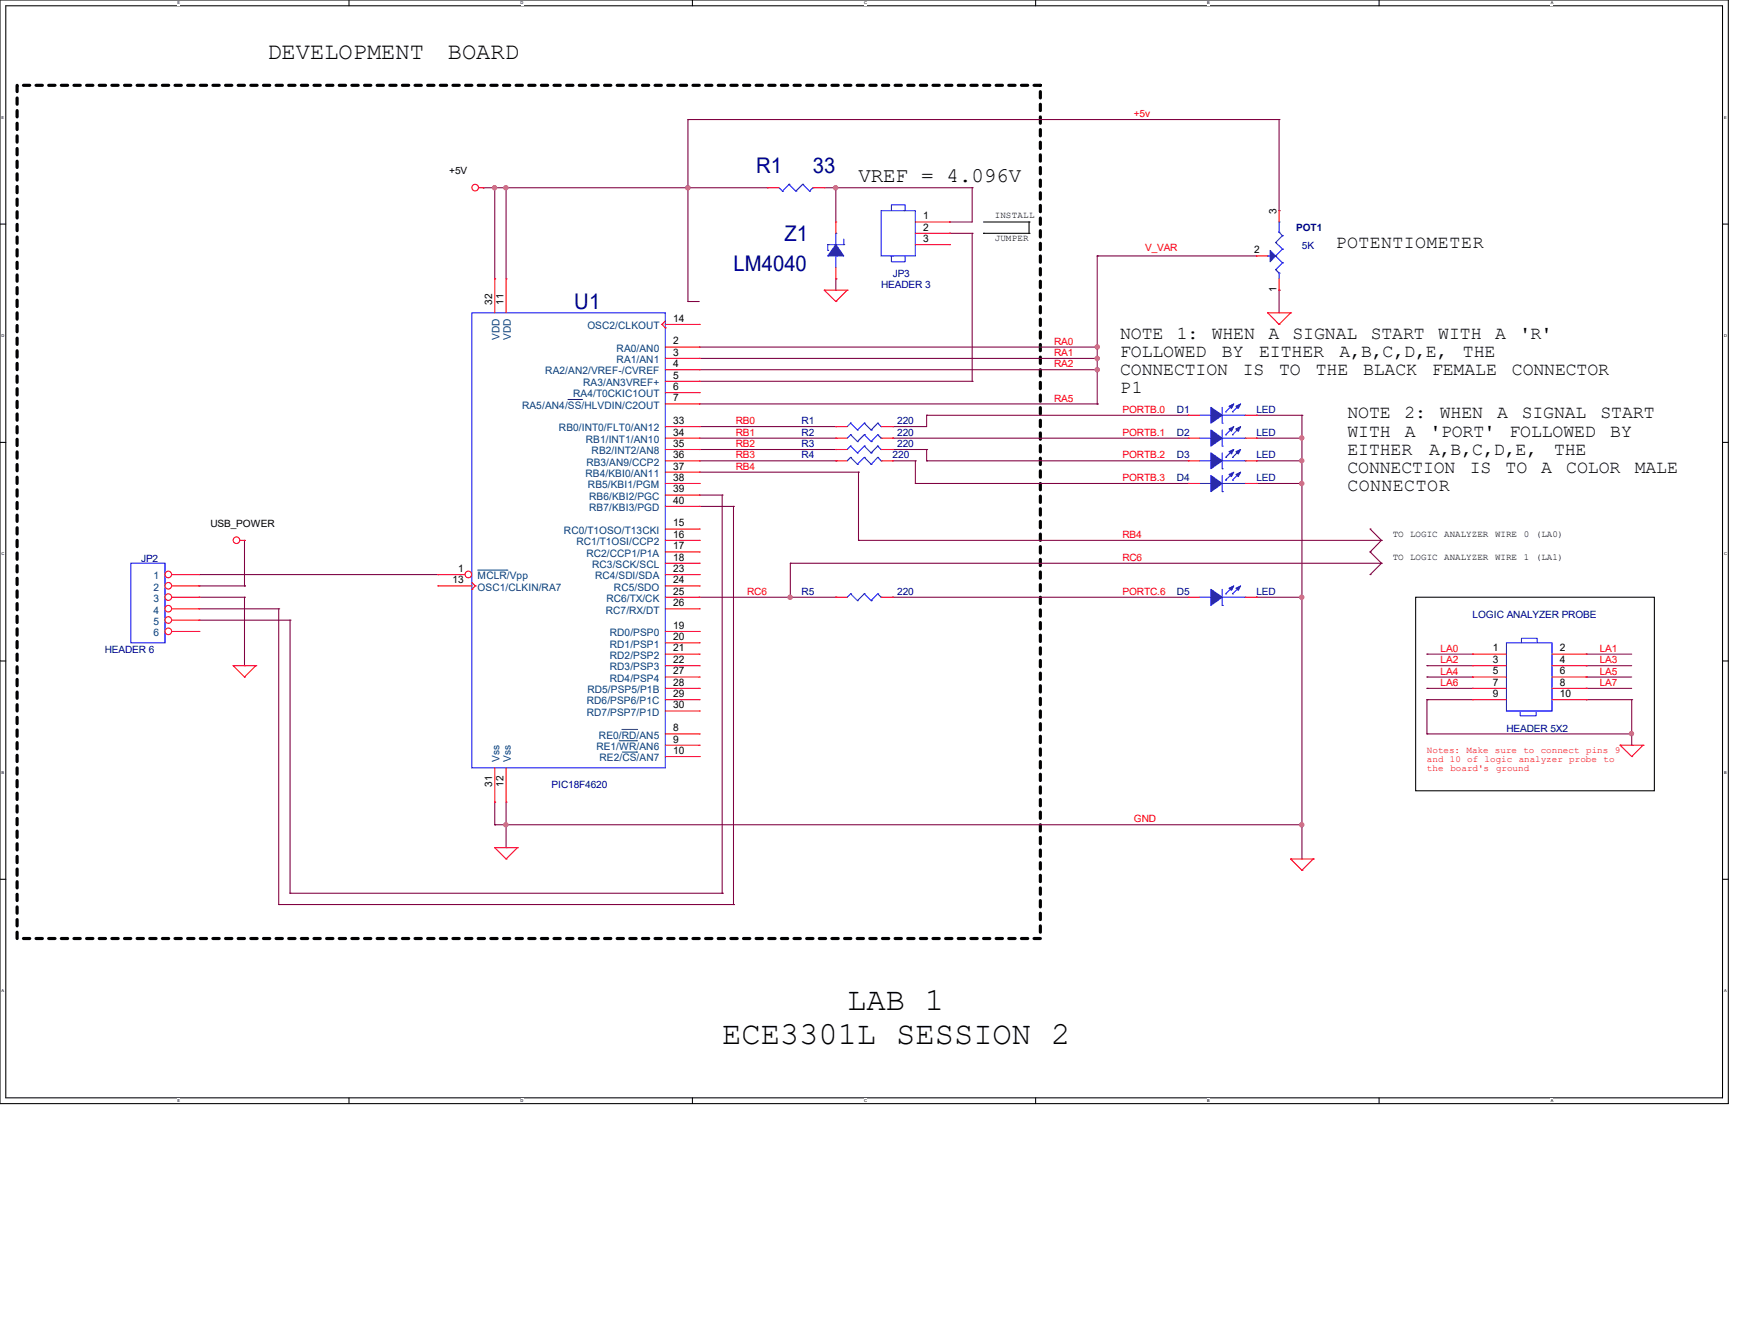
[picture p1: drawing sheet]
<svg xmlns="http://www.w3.org/2000/svg" width="279mm" height="216mm" viewBox="0 0 279 216" stroke-linecap="round" stroke-linejoin="round" font-family="sans-serif">
<path d="M0 0h278v177.4h-278zM.9 .9h276.2v175.6h-276.2z" fill="none" stroke="#000" stroke-width=".17"/>
<g fill="#fff">
<path d="M28.5 .1h.5v.7h-.5z"/>
<path d="M28.5 176.6h.5v.7h-.5z"/>
</g>
<path d="M56.1 0v.9M56.1 176.5v.9" fill="none" stroke="#000" stroke-width=".17"/>
<g fill="#fff">
<path d="M83.7 .1h.5v.7h-.5z"/>
<path d="M83.7 176.6h.5v.7h-.5z"/>
</g>
<path d="M111.4 0v.9M111.4 176.5v.9" fill="none" stroke="#000" stroke-width=".17"/>
<g fill="#fff">
<path d="M139 .1h.4v.7h-.4z"/>
<path d="M139 176.6h.4v.7h-.4z"/>
</g>
<path d="M166.6 0v.9M166.6 176.5v.9" fill="none" stroke="#000" stroke-width=".17"/>
<g fill="#fff">
<path d="M194.2 .1h.4v.7h-.4z"/>
<path d="M194.2 176.6h.4v.7h-.4z"/>
</g>
<path d="M221.8 0v.9M221.8 176.5v.9" fill="none" stroke="#000" stroke-width=".17"/>
<g fill="#fff">
<path d="M249.4 .1h.4v.7h-.4z"/>
<path d="M249.4 176.6h.4v.7h-.4z"/>
<path d="M.3 18.5h.4v.7h-.4z"/>
<path d="M277.3 18.5h.4v.7h-.4z"/>
<path d="M.3 53.6h.4v.7h-.4z"/>
<path d="M277.3 53.6h.5v.7h-.5z"/>
</g>
<path d="M0 36h.9M277.1 36h.9" fill="none" stroke="#000" stroke-width=".17"/>
<g fill="#fff">
<path d="M.3 88.6h.4v.8h-.4z"/>
<path d="M277.3 88.6h.5v.8h-.5z"/>
</g>
<path d="M0 71.1h.9M277.1 71.1h.9" fill="none" stroke="#000" stroke-width=".17"/>
<g fill="#fff">
<path d="M.3 123.8h.4v.7h-.4z"/>
<path d="M277.3 123.8h.4v.7h-.4z"/>
</g>
<path d="M0 106.3h.9M277.1 106.3h.9" fill="none" stroke="#000" stroke-width=".17"/>
<g fill="#fff">
<path d="M.3 158.9h.3v.7h-.3z"/>
<path d="M277.3 158.9h.4v.7h-.4z"/>
</g>
<path d="M158.2 37.5h.1M158.2 35.7h7.3M158.2 37.5h7.3M165.5 35.7h.1M165.5 37.5h.1M165.5 35.7v1.8M227.7 96h38.4v31.1h-38.4zM0 141.4h.9M277.1 141.4h.9" fill="none" stroke="#000" stroke-width=".17"/>
<path d="M2.8 13.7h164.5v137.2h-164.5z" fill="none" stroke="#000" stroke-width=".51" stroke-dasharray="1 1"/>
<g fill="none" stroke="#800040" stroke-width=".17">
<path d="M110.7 19.2h.1M110.7 19.2v29.3M110.7 19.2h95M205.7 19.2h.1M205.7 19.2v14.7M77.7 30.2h.1M77.7 30.2h45.7M79.6 30.2h.1M79.6 30.2v14.6M81.4 30.2h.1M81.4 30.2v14.6M110.7 30.2h.1"/>
<path d="M123.4 30.2h.1M132.6 30.2h23.8M134.5 30.2h.1M134.5 30.2v5.5M152.7 35.7h.1M152.7 37.5h.1M152.7 37.5h3.7M156.4 30.2h.1M156.4 37.5h.1M156.4 30.2v5.5h-3.7M156.4 37.5v23.8M205.7 33.9h.1"/>
<path d="M110.7 48.5h.1M110.7 48.5h1.8M112.5 59.4h64M112.5 55.8h64M112.5 57.6h64M134.5 44.8h.1M134.5 44.8v1.9M176.5 59.4h.1M176.5 57.6h.1M176.5 41.1h.1M176.5 55.8h.1M176.5 41.1v23.8"/>
<path d="M176.5 41.1h25.6M205.7 46.7h.1M205.7 46.7v3.6M112.5 64.9h64M112.5 61.3h43.9M112.5 74.1h22M112.5 75.9h25.6M112.5 70.4h22M112.5 79.6h3.7M112.5 68.6h22M112.5 72.3h22M116.2 79.6h.1"/>
<path d="M116.2 79.6v64M134.5 74.1h.1M134.5 70.4h.1M134.5 68.6h.1M134.5 72.3h.1M138.1 75.9h.1M138.1 75.9v11M143.6 70.4h.1M143.6 68.6h.1M143.6 72.3h.1M143.6 74.1h3.6M143.6 70.4h47.5"/>
<path d="M143.6 72.3h5.5M147.2 74.1h.1M147.2 77.7h.1M147.2 74.1v3.6M147.2 77.7h43.9M149.1 72.3h.1M149.1 74.1h.1M149.1 66.8h.1M149.1 66.8v1.8h-5.5M149.1 72.3v1.8M149.1 74.1h42M149.1 66.8h42"/>
<path d="M156.4 61.3h.1M176.5 64.9h.1M191.1 66.8h.1M191.1 77.7h.1M202.1 77.7h.1M202.1 66.8h.1M202.1 74.1h.1M202.1 70.4h.1M202.1 74.1h7.3M202.1 66.8h7.3M202.1 77.7h7.3M202.1 70.4h7.3"/>
<path d="M209.4 66.8h.1M209.4 70.4h.1M209.4 74.1h.1M209.4 77.7h.1M209.4 66.8v71.3M32 96h7.3M32 94.2h7.3M32 97.9h12.8M32 92.4h38.4M32 99.7h14.7M39.3 94.2h.1M39.3 96h.1"/>
<path d="M39.3 86.9v7.3M39.3 96v11M44.8 97.9h.1M44.8 97.9v47.5M46.7 99.7h.1M46.7 99.7v43.9M70.4 92.4h.1M112.5 96h22M112.5 81.4h5.5M118 81.4h.1M118 81.4v64M127.1 96h.1"/>
<path d="M127.1 90.6h.1M127.1 90.6v5.4M127.1 90.6h95.1M134.5 96h.1M138.1 86.9h.1M138.1 86.9h84.1M143.6 96h.1M143.6 96h47.5M202.1 96h.1M202.1 96h7.3M209.4 96h.1M220.4 85h.1"/>
<path d="M220.4 88.7h.1M220.4 92.4h.1M220.4 85l1.8 1.9M220.4 88.7l1.8 1.9M222.2 86.9h.1M222.2 90.6h.1M222.2 86.9l-1.8 1.8M222.2 90.6l-1.8 1.8M39.3 107h.1M229.5 105.2h.1M229.5 107h.1M229.5 108.8h.1"/>
<path d="M229.5 110.7h.1M229.5 112.5h.1M229.5 118h.1M229.5 105.2h7.4M229.5 107h7.4M229.5 108.8h7.4M229.5 110.7h7.4M229.5 112.5h7.4M229.5 112.5v5.5M229.5 118h33M255.1 105.2h.1M255.1 107h.1"/>
<path d="M255.1 108.8h.1M255.1 110.7h.1M255.1 112.5h.1M255.1 105.2h7.4M255.1 107h7.4M255.1 108.8h7.4M255.1 110.7h7.4M255.1 112.5h7.4M262.5 112.5h.1M262.5 119.8h.1M262.5 112.5v7.3M79.6 132.6h.1"/>
<path d="M79.6 128.9v3.7M79.6 132.6h129.8M81.4 132.6h.1M81.4 136.3h.1M81.4 128.9v7.4M209.4 132.6h.1M44.8 145.4h.1M44.8 145.4h73.2M46.7 143.6h.1M46.7 143.6h69.5M116.2 143.6h.1M118 145.4h.1"/>
</g>
<g fill="#f0f" stroke="#f0f" stroke-width=".17">
<circle cx="134.4" cy="30.2" r=".34"/>
<circle cx="110.6" cy="30.2" r=".35"/>
<circle cx="176.5" cy="59.4" r=".34"/>
<circle cx="127.1" cy="96" r=".34"/>
<circle cx="176.5" cy="55.8" r=".34"/>
<circle cx="209.4" cy="74.1" r=".34"/>
<circle cx="209.4" cy="70.4" r=".34"/>
<circle cx="79.5" cy="30.2" r=".34"/>
<circle cx="209.4" cy="96" r=".34"/>
<circle cx="209.4" cy="77.7" r=".34"/>
<circle cx="81.4" cy="132.6" r=".34"/>
<circle cx="209.4" cy="132.6" r=".34"/>
<circle cx="176.5" cy="57.6" r=".34"/>
<circle cx="81.4" cy="30.2" r=".34"/>
<circle cx="262.4" cy="117.9" r=".34"/>
</g>
<g fill="none" stroke="#f00" stroke-width=".17">
<path d="M77 30.2h.7M77.7 30.2h.1M134.5 35.7h.1M134.5 35.7v1.8M147.2 35.7h5.5M147.2 37.5h5.5M147.2 39.3h5.5M152.7 35.7h.1M152.7 37.5h.1M152.7 39.3h.1M205.7 33.9h.1M205.7 33.9v1.8"/>
<path d="M132.6 46.7h.1M132.6 46.7h3.7M132.6 46.7l1.9 1.8M134.5 48.5h.1M134.5 44.8h.1M134.5 43v1.8M136.3 46.7h.1M136.3 46.7l-1.8 1.8M202.1 41.1h.1M202.1 41.1h1.8M203.9 50.3h.1M203.9 50.3h3.7"/>
<path d="M203.9 50.3l1.8 1.9M205.7 52.2h.1M205.7 46.7h.1M205.7 44.8v1.9M207.6 50.3h.1M207.6 50.3l-1.9 1.9M134.5 70.4h.1M134.5 68.6h.1M134.5 72.3h.1M134.5 74.1h.1M134.5 70.4h1.8M134.5 68.6h1.8"/>
<path d="M134.5 72.3h1.8M134.5 74.1h1.8M141.7 70.4h1.9M141.7 68.6h1.9M141.7 72.3h1.9M141.7 74.1h1.9M143.6 70.4h.1M143.6 68.6h.1M143.6 72.3h.1M143.6 74.1h.1M191.1 77.7h.1M191.1 66.8h.1"/>
<path d="M191.1 70.4h.1M191.1 70.4h1.9M191.1 77.7h1.9M191.1 66.8h1.9M200.3 70.4h1.8M200.3 77.7h1.8M200.3 66.8h1.8M202.1 77.7h.1M202.1 66.8h.1M202.1 70.4h.1M38.6 86.9h.7M39.3 86.9h.1"/>
<path d="M191.1 96h.1M191.1 96h1.9M200.3 96h1.8M202.1 96h.1M37.5 107h.1M37.5 107h3.6M37.5 107l1.8 1.8M39.3 108.8h.1M41.1 107h.1M41.1 107l-1.8 1.8M236.9 105.2h.1M236.9 107h.1"/>
<path d="M236.9 108.8h.1M236.9 110.7h.1M236.9 112.5h.1M236.9 107h5.4M236.9 105.2h5.4M236.9 108.8h5.4M236.9 110.7h5.4M236.9 112.5h5.4M249.6 107h5.5M249.6 105.2h5.5M249.6 108.8h5.5M249.6 110.7h5.5"/>
<path d="M249.6 112.5h5.5M255.1 105.2h.1M255.1 107h.1M255.1 108.8h.1M255.1 110.7h.1M255.1 112.5h.1M260.6 119.8h.1M260.6 119.8h3.7M260.6 119.8l1.9 1.8M264.3 119.8h.1M264.3 119.8l-1.8 1.8M79.6 136.3h.1"/>
<path d="M79.6 136.3h3.6M79.6 136.3l1.8 1.8M81.4 138.1h.1M83.2 136.3h.1M83.2 136.3l-1.8 1.8M207.6 138.1h.1M207.6 138.1h3.6M207.6 138.1l1.8 1.8M209.4 139.9h.1M211.2 138.1h.1M211.2 138.1l-1.8 1.8M262.5 121.6h.1"/>
<circle cx="76.4" cy="30.2" r=".53"/>
<circle cx="38" cy="86.8" r=".53"/>
</g>
<g fill="none" stroke="#00f" stroke-width=".17">
<path d="M133.1 39.3h.1M133.1 39.3h2.6M133.1 39.3v1M134.5 37.5h.1M134.5 37.5v1.8M135.7 39.3h.1M135.7 38.4v.9M141.7 33.9h5.5v7.2h-5.5zM143.4 33.9v-1h2.2v1h-.2M205.2 39h.1M205.2 39l1.1 1M205.7 37.3h.1"/>
<path d="M205.7 35.7h.1M205.7 35.7v1.6M205.7 37.3l.6 .6M206.3 37.9h.1M206.3 37.9l-1.1 1.1M133.1 40.3h.1M134.5 41.1h.1M134.5 41.1v1.9M143.6 41.1h-.2v1h2.2v-1M203.9 41.1h.1M203.9 41.1h.4M205.2 43.3h.1"/>
<path d="M205.2 41.1h.1M205.2 43.3l.5 .6M205.2 41.1l1.1 1.1M205.7 43.9h.1M205.7 43.9v.9M206.3 42.2h.1M206.3 40h.1M206.3 42.2l-1.1 1.1M206.3 40l-1.1 1.1M136.8 69.9h.1M136.8 68h.1M136.8 71.7h.1"/>
<path d="M136.8 73.5h.1M136.8 69.9l-.5 .5M136.8 69.9l1.1 1.1M136.8 68l-.5 .6M136.8 68l1.1 1.1M136.8 71.7l-.5 .6M136.8 71.7l1.1 1.1M136.8 73.5l-.5 .6M136.8 73.5l1.1 1.1M137.9 71h.1M137.9 69.1h.1M137.9 72.8h.1"/>
<path d="M137.9 74.6h.1M139 69.9h.1M139 68h.1M139 71.7h.1M139 73.5h.1M139 69.9l-1.1 1.1M139 69.9l1.1 1.1M139 68l-1.1 1.1M139 68l1.1 1.1M139 71.7l-1.1 1.1M139 71.7l1.1 1.1M139 73.5l-1.1 1.1"/>
<path d="M139 73.5l1.1 1.1M140.1 71h.1M140.1 69.1h.1M140.1 72.8h.1M140.1 74.6h.1M141.2 69.9h.1M141.2 68h.1M141.2 71.7h.1M141.2 73.5h.1M141.2 69.9l-1.1 1.1M141.2 69.9l.5 .5M141.2 68l-1.1 1.1"/>
<path d="M141.2 68l.5 .6M141.2 71.7l-1.1 1.1M141.2 71.7l.5 .6M141.2 73.5l-1.1 1.1M141.2 73.5l.5 .6M141.7 70.4h.1M141.7 68.6h.1M141.7 72.3h.1M141.7 74.1h.1M193 77.7h1.8M193 66.8h1.8M193 70.4h1.8"/>
<path d="M194.8 77.7h.1M194.8 66.8h.1M194.8 70.4h.1M196.6 79h.1M196.6 68h.1M196.6 71.7h.1M196.6 65.5v2.5M196.6 69.1v2.6M196.6 76.5v2.5M196.6 77.7h3.7M196.6 66.8h3.7M196.6 70.4h3.7"/>
<path d="M197.1 77.2h.1M197.1 66.2h.1M197.1 69.9h.1M198.2 77.2h.1M198.2 66.2h.1M198.2 69.9h.1M198.2 76.1l-1.1 1.1M198.2 65.1l-1.1 1.1M198.2 68.8l-1.1 1.1M199.3 76.1l-1.1 1.1M199.3 65.1l-1.1 1.1M199.3 68.8l-1.1 1.1"/>
<path d="M200.3 77.7h.1M200.3 66.8h.1M200.3 70.4h.1M21 90.6h5.5v12.7h-5.5zM193 96h1.8M194.8 96h.1M196.6 97.3h.1M196.6 94.7v2.6M196.6 96h3.7M197.1 95.5h.1M198.2 95.5h.1M198.2 94.4l-1.1 1.1"/>
<path d="M199.3 94.4l-1.1 1.1M200.3 96h.1M242.3 103.3h7.3v11h-7.3zM244.5 114.3v.8h2.6v-.8M244.7 103.3v-.7h2.6v.7"/>
</g>
<g fill="#00f" stroke="#00f" stroke-width=".17">
<path d="M204.3 40.3l.9 .8-.9 1z"/>
<path d="M194.8 76.5l1.8 1.2-1.8 1.3z" fill-rule="evenodd"/>
<path d="M198.8 76.3l.8-.4-.4 .7z" fill-rule="evenodd"/>
<path d="M197.7 76.3l.8-.4-.4 .7z" fill-rule="evenodd"/>
<path d="M134.5 39.3l1.2 1.8h-2.6z" fill-rule="evenodd"/>
<path d="M194.8 65.5l1.8 1.3-1.8 1.2z" fill-rule="evenodd"/>
<path d="M198.8 65.3l.8-.4-.4 .8z" fill-rule="evenodd"/>
<path d="M197.7 65.3l.8-.4-.4 .8z" fill-rule="evenodd"/>
<path d="M194.8 69.1l1.8 1.3-1.8 1.3z" fill-rule="evenodd"/>
<path d="M198.8 69l.8-.4-.4 .7z" fill-rule="evenodd"/>
<path d="M197.7 69l.8-.4-.4 .7z" fill-rule="evenodd"/>
<path d="M194.8 94.7l1.8 1.3-1.8 1.3z" fill-rule="evenodd"/>
<path d="M198.8 94.6l.8-.4-.4 .7z" fill-rule="evenodd"/>
<path d="M197.7 94.6l.8-.4-.4 .7z" fill-rule="evenodd"/>
</g>
<circle cx="27.1" cy="92.4" r=".53" fill="#fff" stroke="#f00" stroke-width=".17"/>
<path d="M27.6 92.4h4.4M32 92.4h.1" fill="none" stroke="#f00" stroke-width=".17"/>
<circle cx="27.1" cy="94.2" r=".53" fill="#fff" stroke="#f00" stroke-width=".17"/>
<path d="M27.6 94.2h4.4M32 94.2h.1" fill="none" stroke="#f00" stroke-width=".17"/>
<circle cx="27.1" cy="96" r=".53" fill="#fff" stroke="#f00" stroke-width=".17"/>
<path d="M27.6 96h4.4M32 96h.1" fill="none" stroke="#f00" stroke-width=".17"/>
<circle cx="27.1" cy="97.9" r=".53" fill="#fff" stroke="#f00" stroke-width=".17"/>
<path d="M27.6 97.9h4.4M32 97.9h.1" fill="none" stroke="#f00" stroke-width=".17"/>
<circle cx="27.1" cy="99.7" r=".53" fill="#fff" stroke="#f00" stroke-width=".17"/>
<path d="M27.6 99.7h4.4M32 99.7h.1" fill="none" stroke="#f00" stroke-width=".17"/>
<circle cx="27.1" cy="101.5" r=".53" fill="#fff" stroke="#f00" stroke-width=".17"/>
<path d="M27.6 101.5h4.4M32 101.5h.1" fill="none" stroke="#f00" stroke-width=".17"/>
<path d="M75.9 50.3h31.1v73.1h-31.1z" fill="none" stroke="#00f" stroke-width=".17"/>
<circle cx="75.3" cy="92.4" r=".53" fill="#fff" stroke="#f00" stroke-width=".17"/>
<g fill="none" stroke="#f00" stroke-width=".17">
<path d="M123.4 30.2h.1M123.4 30.2h1.9M130.8 30.2h1.8M132.6 30.2h.1M79.6 44.8h.1M79.6 44.8v5.5M81.4 44.8h.1M81.4 44.8v5.5M106.5 52.2h.1M106.5 52.2l.5 .5M107 52.7h.1M107 55.8h5.5"/>
<path d="M107 57.6h5.5M107 59.4h5.5M107 51.6l-.5 .6M107 52.2h5.5M112.5 55.8h.1M112.5 57.6h.1M112.5 59.4h.1M112.5 52.2h.1M107 61.3h5.5M107 63.1h5.5M107 64.9h5.5M107 68.6h5.5"/>
<path d="M107 70.4h5.5M107 72.3h5.5M107 74.1h5.5M107 75.9h5.5M107 77.7h5.5M107 79.6h5.5M112.5 61.3h.1M112.5 63.1h.1M112.5 64.9h.1M112.5 68.6h.1M112.5 70.4h.1M112.5 72.3h.1"/>
<path d="M112.5 74.1h.1M112.5 75.9h.1M112.5 77.7h.1M112.5 79.6h.1M191.1 74.1h.1M191.1 74.1h1.9M200.3 74.1h1.8M202.1 74.1h.1M70.4 92.4h.1M70.4 94.2h.1M70.4 92.4h4.4M70.4 94.2h5.5"/>
<path d="M75.9 94.7h.1M75.9 93.6l.6 .6M76.5 94.2h.1M76.5 94.2l-.6 .5M107 92.4h5.5M107 94.2h5.5M107 81.4h5.5M107 97.9h5.5M107 96h5.5M107 90.6h5.5M107 88.7h5.5M107 86.9h5.5"/>
<path d="M107 85h5.5M112.5 81.4h.1M112.5 97.9h.1M112.5 96h.1M112.5 94.2h.1M112.5 92.4h.1M112.5 90.6h.1M112.5 88.7h.1M112.5 86.9h.1M112.5 85h.1M134.5 96h.1M134.5 96h1.8"/>
<path d="M141.7 96h1.9M143.6 96h.1M107 118h5.5M107 119.8h5.5M107 101.5h5.5M107 103.3h5.5M107 105.2h5.5M107 107h5.5M107 108.8h5.5M107 110.7h5.5M107 112.5h5.5M107 114.3h5.5"/>
<path d="M112.5 118h.1M112.5 119.8h.1M112.5 101.5h.1M112.5 103.3h.1M112.5 105.2h.1M112.5 107h.1M112.5 108.8h.1M112.5 110.7h.1M112.5 112.5h.1M112.5 114.3h.1M79.6 128.9h.1M79.6 123.4v5.5"/>
<path d="M81.4 128.9h.1M81.4 123.4v5.5M107 121.6h5.5M112.5 121.6h.1"/>
</g>
<path d="M91.4 64.2h2.2M93.6 64.2h.1M76.8 91.7h4.7M81.5 91.7h.1M99.6 119.1h2.8M100 117.3h2.4M102.4 117.3h.1M102.4 119.1h.1M100.1 120.9h2.3M102.4 120.9h.1" fill="none" stroke="#004080" stroke-width=".16"/>
<g fill="none" stroke="#00f" stroke-width=".17">
<path d="M125.3 30.2l.6 .5M125.9 30.7h.1M126.9 29.6h.1M126.9 29.6l-1 1.1M126.9 29.6l1.1 1.1M128 30.7h.1M129.1 29.6h.1M129.1 29.6l-1.1 1.1M129.1 29.6l1.1 1.1M130.2 30.7h.1M130.8 30.2h.1M130.8 30.2l-.6 .5"/>
<path d="M193 74.1h1.8M194.8 74.1h.1M196.6 75.4h.1M196.6 72.8v2.6M196.6 74.1h3.7M197.1 73.5h.1M198.2 73.5h.1M198.2 72.4l-1.1 1.1M199.3 72.4l-1.1 1.1M200.3 74.1h.1M136.8 95.5h.1M136.8 95.5l-.5 .5"/>
<path d="M136.8 95.5l1.1 1.1M137.9 96.6h.1M139 95.5h.1M139 95.5l-1.1 1.1M139 95.5l1.1 1.1M140.1 96.6h.1M141.2 95.5h.1M141.2 95.5l-1.1 1.1M141.2 95.5l.5 .5M141.7 96h.1"/>
</g>
<g fill="#00f" stroke="#00f" stroke-width=".17">
<path d="M194.8 72.8l1.8 1.3-1.8 1.3z" fill-rule="evenodd"/>
<path d="M198.8 72.6l.8-.3-.4 .7z" fill-rule="evenodd"/>
<path d="M197.7 72.6l.8-.3-.4 .7z" fill-rule="evenodd"/>
</g>
<g fill="#f0f" stroke="#f0f" stroke-width=".17">
<circle cx="134.4" cy="30.2" r=".34"/>
<circle cx="110.6" cy="30.2" r=".35"/>
<circle cx="176.5" cy="59.4" r=".34"/>
<circle cx="127.1" cy="96" r=".34"/>
<circle cx="176.5" cy="55.8" r=".34"/>
<circle cx="209.4" cy="74.1" r=".34"/>
<circle cx="209.4" cy="70.4" r=".34"/>
<circle cx="79.5" cy="30.2" r=".34"/>
<circle cx="209.4" cy="96" r=".34"/>
<circle cx="209.4" cy="77.7" r=".34"/>
<circle cx="81.4" cy="132.6" r=".34"/>
<circle cx="209.4" cy="132.6" r=".34"/>
<circle cx="176.5" cy="57.6" r=".34"/>
<circle cx="81.4" cy="30.2" r=".34"/>
<circle cx="262.4" cy="117.9" r=".34"/>
</g>
<g font-size="5.2">
<text x="116.2" y="167.9">ECE3301L SESSION 2</text>
<text x="136.3" y="162.3">LAB 1</text>
</g>
<g font-size="3.8">
<text x="43" y="9.5">DEVELOPMENT</text>
<text x="72" y="9.5">BOARD</text>
</g>
<g font-size="3.5" fill="#000080">
<text x="121.6" y="27.8">R1</text>
<text x="130.8" y="27.8">33</text>
<text x="126.2" y="38.8">Z1</text>
<text x="118" y="43.5">LM4040</text>
<text x="92.4" y="49.7">U1</text>
</g>
<text font-size="3.4" x="138.1" y="29.2">VREF = 4.096V</text>
<g font-size="2.9">
<text x="214.9" y="39.8">POTENTIOMETER</text>
<text x="180.2" y="54.5">NOTE</text>
<text x="180.2" y="57.4">FOLLOWED</text>
<text x="189.3" y="54.5">1:</text>
<text x="194.9" y="54.5">WHEN</text>
<text x="196.6" y="57.4">BY</text>
<text x="202.5" y="57.4">EITHER</text>
<text x="204" y="54.5">A</text>
<text x="207.9" y="54.5">SIGNAL</text>
<text x="215.5" y="57.4">A,B,C,D,E,</text>
<text x="220.5" y="54.5">START</text>
<text x="231.4" y="54.5">WITH</text>
<text x="235.3" y="57.4">THE</text>
<text x="240.5" y="54.5">A</text>
<text x="244.5" y="54.5">'R'</text>
<text x="180.2" y="60.3">CONNECTION</text>
<text x="180.2" y="63.2">P1</text>
<text x="199.9" y="60.3">IS</text>
<text x="205.7" y="60.3">TO</text>
<text x="211.6" y="60.3">THE</text>
<text x="219.3" y="60.3">BLACK</text>
<text x="230.4" y="60.3">FEMALE</text>
<text x="243.2" y="60.3">CONNECTOR</text>
<text x="216.7" y="67.3">NOTE</text>
<text x="216.7" y="70.2">WITH</text>
<text x="225.9" y="67.3">2:</text>
<text x="226" y="70.2">A</text>
<text x="230" y="70.2">'PORT'</text>
<text x="231.6" y="67.3">WHEN</text>
<text x="240.8" y="67.3">A</text>
<text x="242.8" y="70.2">FOLLOWED</text>
<text x="244.8" y="67.3">SIGNAL</text>
<text x="257.5" y="67.3">START</text>
<text x="259" y="70.2">BY</text>
<text x="216.7" y="73.1">EITHER</text>
<text x="216.7" y="76">CONNECTION</text>
<text x="229.9" y="73.1">A,B,C,D,E,</text>
<text x="236.4" y="76">IS</text>
<text x="242.2" y="76">TO</text>
<text x="247.9" y="76">A</text>
<text x="250" y="73.1">THE</text>
<text x="251.9" y="76">COLOR</text>
<text x="263" y="76">MALE</text>
<text x="216.7" y="79">CONNECTOR</text>
</g>
<g font-size="1.7">
<text x="148.5" y="35.3">1</text>
<text x="205.3" y="34.4" transform="rotate(-90 205.3 34.4)">3</text>
<text x="148.5" y="37.1">2</text>
<text x="148.5" y="38.9">3</text>
<text x="201.7" y="40.7">2</text>
<text x="205.3" y="47" transform="rotate(-90 205.3 47)">1</text>
<text x="79.2" y="49" transform="rotate(-90 79.2 49)">32</text>
<text x="81" y="49" transform="rotate(-90 81 49)">11</text>
<text x="108.3" y="51.7">14</text>
<text x="108.3" y="55.4">2</text>
<text x="108.3" y="57.2">3</text>
<text x="108.3" y="59">4</text>
<text x="108.3" y="60.9">5</text>
<text x="108.3" y="62.7">6</text>
<text x="108.3" y="64.5">7</text>
<text x="108.3" y="68.2">33</text>
<text x="108.3" y="70">34</text>
<text x="108.3" y="71.8">35</text>
<text x="108.3" y="73.7">36</text>
<text x="108.3" y="75.5">37</text>
<text x="108.3" y="77.3">38</text>
<text x="108.3" y="79.2">39</text>
<text x="108.3" y="81">40</text>
<text x="108.3" y="88.3">17</text>
<text x="108.3" y="86.4">16</text>
<text x="108.3" y="84.6">15</text>
<text x="72.8" y="93.8">13</text>
<text x="73.7" y="91.9">1</text>
<text x="108.3" y="95.6">25</text>
<text x="108.3" y="93.8">24</text>
<text x="108.3" y="91.9">23</text>
<text x="108.3" y="90.1">18</text>
<text x="108.3" y="101.1">19</text>
<text x="108.3" y="97.5">26</text>
<text x="108.3" y="102.9">20</text>
<text x="108.3" y="104.7">21</text>
<text x="108.3" y="106.6">22</text>
<text x="240.1" y="104.7">1</text>
<text x="240.1" y="106.6">3</text>
<text x="250.9" y="104.7">2</text>
<text x="250.9" y="106.6">4</text>
<text x="108.3" y="108.4">27</text>
<text x="108.3" y="110.2">28</text>
<text x="108.3" y="112.1">29</text>
<text x="108.3" y="113.9">30</text>
<text x="240.1" y="108.4">5</text>
<text x="240.1" y="110.2">7</text>
<text x="240.1" y="112.1">9</text>
<text x="250.9" y="108.4">6</text>
<text x="250.9" y="110.2">8</text>
<text x="250.9" y="112.1">10</text>
<text x="108.3" y="117.6">8</text>
<text x="108.3" y="119.4">9</text>
<text x="108.3" y="121.2">10</text>
<text x="79.2" y="126.5" transform="rotate(-90 79.2 126.5)">31</text>
<text x="81" y="126.5" transform="rotate(-90 81 126.5)">12</text>
</g>
<g font-size="1.7" fill="#004080">
<text x="94.5" y="52.9">OSC2/CLKOUT</text>
<text x="80.3" y="54.7" transform="rotate(-90 80.3 54.7)">VDD</text>
<text x="82.2" y="54.7" transform="rotate(-90 82.2 54.7)">VDD</text>
<text x="99.2" y="56.6">RA0/AN0</text>
<text x="99.2" y="58.4">RA1/AN1</text>
<text x="84" y="65.7">RA5/AN4/SS/HLVDIN/C2OUT</text>
<text x="87.7" y="60.2">RA2/AN2/VREF-/CVREF</text>
<text x="92.2" y="63.9">RA4/T0CKIC1OUT</text>
<text x="93.8" y="62.1">RA3/AN3VREF+</text>
<text x="89.9" y="69.3">RB0/INT0/FLT0/AN12</text>
<text x="94.2" y="71.2">RB1/INT1/AN10</text>
<text x="94.2" y="76.7">RB4/KBI0/AN11</text>
<text x="94.3" y="74.8">RB3/AN9/CCP2</text>
<text x="95.2" y="73">RB2/INT2/AN8</text>
<text x="94.6" y="78.5">RB5/KBI1/PGM</text>
<text x="94.8" y="80.3">RB6/KBI2/PGC</text>
<text x="94.8" y="82.2">RB7/KBI3/PGD</text>
<text x="90.7" y="85.8">RC0/T1OSO/T13CKI</text>
<text x="92.7" y="87.6">RC1/T1OSI/CCP2</text>
<text x="94.3" y="89.5">RC2/CCP1/P1A</text>
<text x="24.7" y="93.1">1</text>
<text x="24.7" y="95">2</text>
<text x="76.8" y="93.1">MCLR/Vpp</text>
<text x="76.8" y="95">OSC1/CLKIN/RA7</text>
<text x="95.2" y="91.3">RC3/SCK/SCL</text>
<text x="95.7" y="93.1">RC4/SDI/SDA</text>
<text x="98.8" y="95">RC5/SDO</text>
<text x="24.7" y="96.8">3</text>
<text x="24.7" y="98.6">4</text>
<text x="24.7" y="100.5">5</text>
<text x="97.4" y="98.6">RC7/RX/DT</text>
<text x="97.5" y="96.8">RC6/TX/CK</text>
<text x="24.7" y="102.3">6</text>
<text x="98.1" y="102.3">RD0/PSP0</text>
<text x="98.1" y="104.1">RD1/PSP1</text>
<text x="98.1" y="105.9">RD2/PSP2</text>
<text x="98.1" y="107.8">RD3/PSP3</text>
<text x="94.4" y="113.2">RD6/PSP6/P1C</text>
<text x="94.5" y="111.4">RD5/PSP5/P1B</text>
<text x="98.1" y="109.6">RD4/PSP4</text>
<text x="94.4" y="115.1">RD7/PSP7/P1D</text>
<text x="96.3" y="118.7">RE0/RD/AN5</text>
<text x="80.3" y="122.5" transform="rotate(-90 80.3 122.5)">Vss</text>
<text x="82.2" y="122.5" transform="rotate(-90 82.2 122.5)">Vss</text>
<text x="95.9" y="120.6">RE1/WR/AN6</text>
<text x="96.4" y="122.4">RE2/CS/AN7</text>
</g>
<g font-size="1.6" fill="#f00">
<text x="182.4" y="18.8">+5v</text>
<text x="184.2" y="40.3">V_VAR</text>
<text x="169.5" y="59.1">RA2</text>
<text x="169.5" y="55.4">RA0</text>
<text x="169.5" y="57.2">RA1</text>
<text x="169.5" y="64.6">RA5</text>
<text x="118.4" y="70.1">RB1</text>
<text x="118.4" y="68.2">RB0</text>
<text x="118.4" y="71.9">RB2</text>
<text x="180.5" y="66.4">PORTB.0</text>
<text x="180.5" y="70.1">PORTB.1</text>
<text x="118.4" y="75.5">RB4</text>
<text x="118.4" y="73.7">RB3</text>
<text x="180.5" y="73.7">PORTB.2</text>
<text x="180.5" y="77.3">PORTB.3</text>
<text x="180.5" y="86.5">RB4</text>
<text x="120.2" y="95.6">RC6</text>
<text x="180.5" y="95.6">PORTC.6</text>
<text x="180.5" y="90.2">RC6</text>
<text x="231.7" y="104.8">LA0</text>
<text x="231.7" y="106.6">LA2</text>
<text x="257.3" y="104.8">LA1</text>
<text x="257.3" y="106.6">LA3</text>
<text x="231.7" y="108.5">LA4</text>
<text x="231.7" y="110.3">LA6</text>
<text x="257.3" y="108.5">LA5</text>
<text x="257.3" y="110.3">LA7</text>
<text x="182.4" y="132.2">GND</text>
</g>
<g font-size="1.6">
<text x="72.3" y="28">+5V</text>
<text x="33.9" y="84.7">USB_POWER</text>
</g>
<g font-size="1.6" fill="#000080">
<text x="208.5" y="37.2">POT1</text>
<text x="209.4" y="40">5K</text>
<text x="141.7" y="46.3">HEADER 3</text>
<text x="143.6" y="44.5">JP3</text>
<text x="128.9" y="70">R2</text>
<text x="128.9" y="68.2">R1</text>
<text x="128.9" y="71.9">R3</text>
<text x="144.3" y="70">220</text>
<text x="144.3" y="68.2">220</text>
<text x="144.3" y="71.9">220</text>
<text x="189.3" y="66.4">D1</text>
<text x="189.3" y="70">D2</text>
<text x="202.1" y="66.4">LED</text>
<text x="202.1" y="70">LED</text>
<text x="128.9" y="73.7">R4</text>
<text x="143.6" y="73.7">220</text>
<text x="189.3" y="77.3">D4</text>
<text x="189.3" y="73.7">D3</text>
<text x="202.1" y="77.3">LED</text>
<text x="202.1" y="73.7">LED</text>
<text x="22.7" y="90.3">JP2</text>
<text x="128.9" y="95.6">R5</text>
<text x="144.3" y="95.6">220</text>
<text x="189.3" y="95.6">D5</text>
<text x="202.1" y="95.6">LED</text>
<text x="236.9" y="99.3">LOGIC ANALYZER PROBE</text>
<text x="16.8" y="105">HEADER 6</text>
<text x="242.3" y="117.6">HEADER 5X2</text>
<text x="88.7" y="126.7">PIC18F4620</text>
</g>
<g font-size="1.5">
<text x="160" y="35.1">INSTALL</text>
<text x="160" y="38.7">JUMPER</text>
<text x="224" y="86.3">TO LOGIC ANALYZER</text>
<text x="224" y="90">TO LOGIC ANALYZER</text>
<text x="240.5" y="86.3">WIRE</text>
<text x="240.5" y="90">WIRE</text>
<text x="245.1" y="86.3">0</text>
<text x="245.1" y="90">1</text>
<text x="247.1" y="86.3">(LA0)</text>
<text x="247.1" y="90">(LA1)</text>
</g>
<g font-size="1.5" fill="#f00">
<text x="229.5" y="121">Notes: Make sure to connect</text>
<text x="229.5" y="122.5">and 10 of logic analyzer probe</text>
<text x="229.5" y="124">the</text>
<text x="233.3" y="124">board's</text>
<text x="240.6" y="124">ground</text>
<text x="255.1" y="121">pins</text>
<text x="257.9" y="122.5">to</text>
<text x="259.8" y="121">9</text>
</g>
<g font-size=".6">
<text x="28.5" y=".7">E</text>
<text x="83.7" y=".7">D</text>
<text x="139" y=".7">C</text>
<text x="194.2" y=".7">B</text>
<text x="249.4" y=".7">A</text>
<text x=".3" y="19">E</text>
<text x="277.3" y="19">E</text>
<text x=".3" y="54.1">D</text>
<text x="277.3" y="54.1">D</text>
<text x=".3" y="89.2">C</text>
<text x="277.3" y="89.2">C</text>
<text x=".3" y="124.4">B</text>
<text x="277.3" y="124.4">B</text>
<text x=".3" y="159.5">A</text>
<text x="277.3" y="159.5">A</text>
<text x="28.5" y="177.2">E</text>
<text x="83.7" y="177.2">D</text>
<text x="139" y="177.2">C</text>
<text x="194.2" y="177.2">B</text>
<text x="249.4" y="177.2">A</text>
</g>
</svg>
